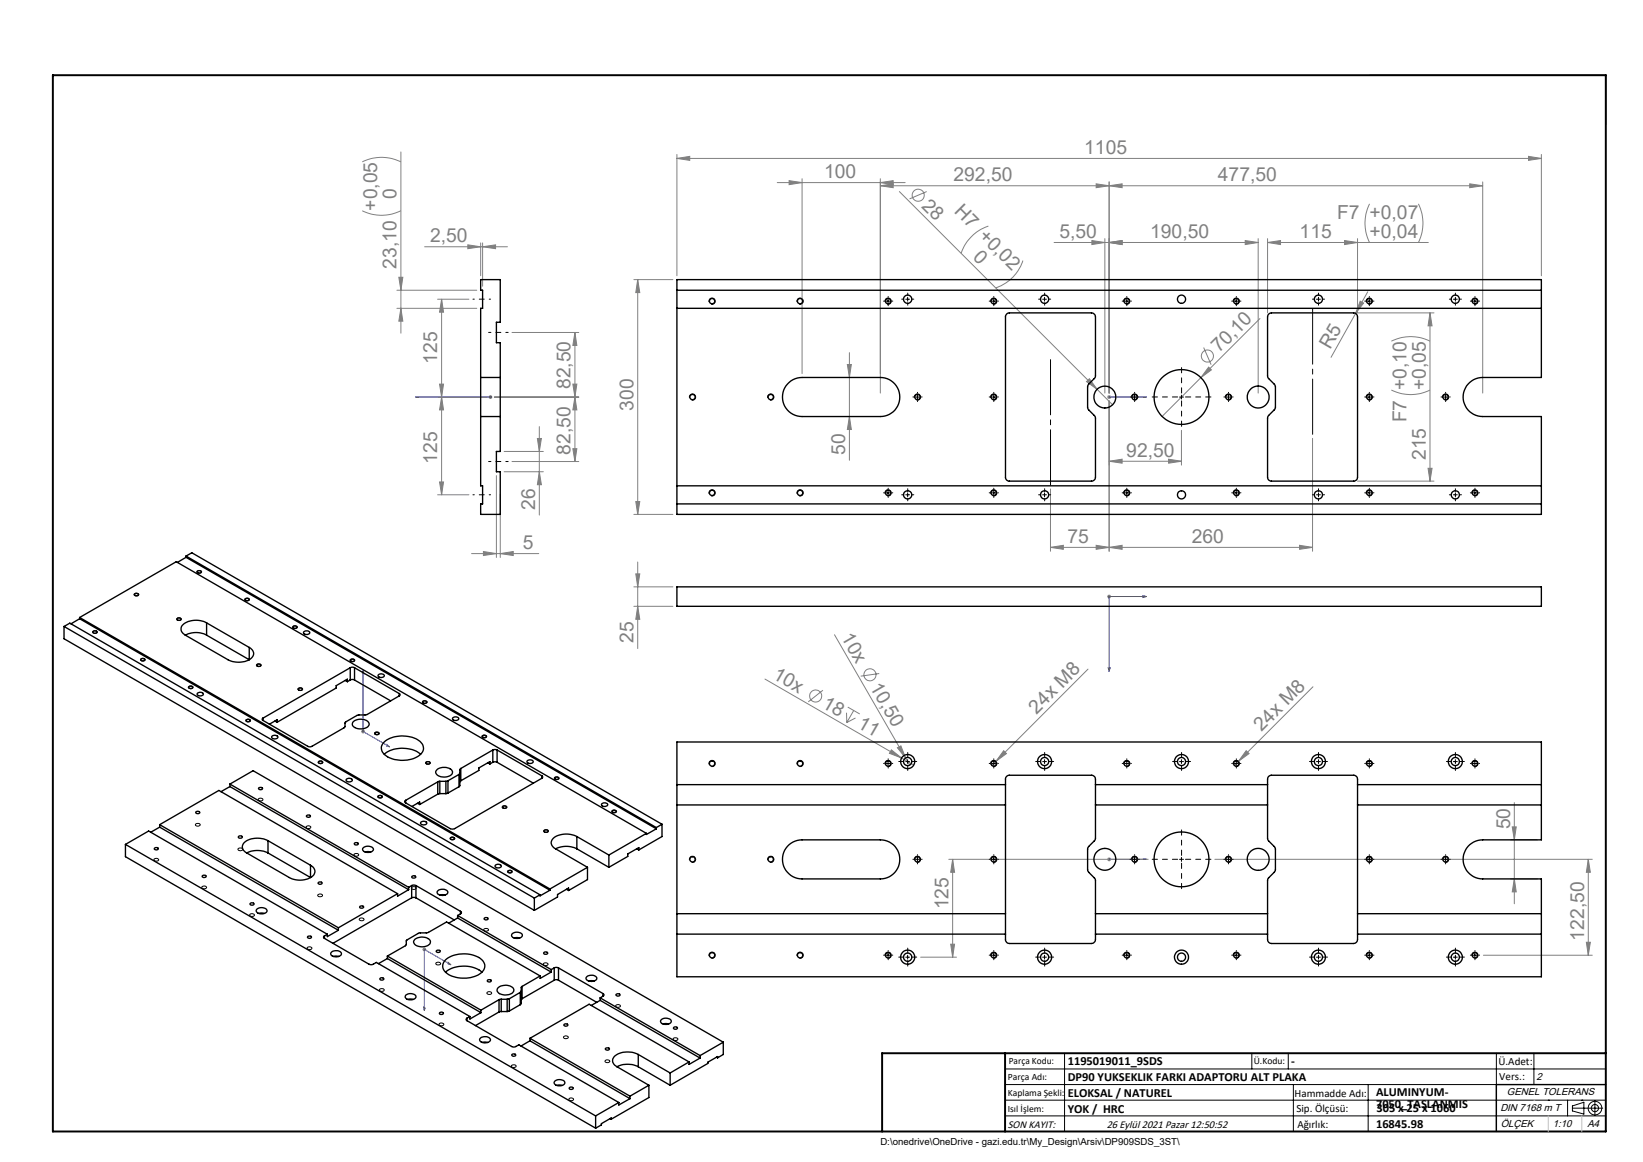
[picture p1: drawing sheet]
<svg xmlns="http://www.w3.org/2000/svg" width="420mm" height="297mm" viewBox="0 0 420 297" stroke-linecap="round" stroke-linejoin="round" font-family="sans-serif">
<g fill="none" stroke="#808080" stroke-width=".26">
<path d="M102.5 38.8v46.4M173 39.5v31M390.7 40l3.3 .5-3.3 .5zM394 39.5v31M92.6 53.9a11 11 0 0 0 9.9 0M92.6 41.4a11 11 0 0 1 9.9 0M173 40.5h221M173 40.5l3.3-.5v1zM198.7 46.7h32.7M201.7 46.2l3.3 .5-3.3 .5zM205 45.7v49.8M225 46.7l3.3-.5v1z"/>
<path d="M225 45.7v54.8M225 47.5l3.3-.5v1zM229.9 49l50.6 50.5M236.9 49l-4.4 1.8M252.7 57.8a11.2 11.2 0 0 0-7 7M280.2 47l3.3 .5-3.3 .5zM283.5 46.5v54M283.5 47.5l3.3-.5v1zM350.1 52.1a11 11 0 0 0 0 9.9M362.6 52.1a11 11 0 0 1 0 9.9M375.7 47l3.3 .5-3.3 .5zM379 46.5v54"/>
<path d="M379 47.5h-154M101.5 78.8h20.4M101.5 74.2h20.4M102 70.9h1l-.5 3.3zM102.5 78.8l.5 3.3h-1zM108.5 63.1h21.2M111.9 76.5h8M112.9 76.5l.5 3.3h-1zM112.9 76.5v50M119.6 62.6l3.3 .5-3.3 .5zM122.9 62.1v8.4M123.4 63.1l3.3-.5v1z"/>
<path d="M123.4 62.1v11.1M162 71.5h10M163 71.5l.5 3.3h-1zM163 71.5v60M261.5 66.6a10.8 10.8 0 0 1-7 7M269.5 62h52.1M279.1 61.5l3.3 .5-3.3 .5zM282.4 61v39.5M283.5 62l3.3-.5v1zM318.3 61.5l3.3 .5-3.3 .5zM321.6 61v39.5M324 61v19"/>
<path d="M324 62h41.1M324 62l3.3-.5v1zM343.7 61.5l3.3 .5-3.3 .5zM347 61v19h19.6M347.7 77l.9 .5-2.1 2.6zM349.6 74.6l-3.1 5.5M365.5 80l.6 3.3h-1zM365.5 80v43M112.4 98.2h1l-.5 3.3zM130.9 85h17.1M146.4 98.2h1.1l-.5 3.3zM147 85l.5 3.3h-1.1z"/>
<path d="M147 85v33M216.6 93.2h1l-.5 3.3zM217.1 90.1v27.5M277.7 97.5l.8-.7 2 2.7zM280.5 99.5l3.9 4M307.7 88.8l1.9 4.4M309 93.8l.7 .7-2.7 2zM322.1 81.4l-25 25M346.5 80.1l-6.2 11.2M355.7 99.7a11 11 0 0 0 9.8 0M355.7 87.2a11 11 0 0 1 9.8 0M112.9 101.5l.5 3.3h-1z"/>
<path d="M124.4 101.5h-12.5M124.9 101.5h1M125 101.1l.7 .7M125.4 101v1M125.7 101.1l-.7 .7M126.4 101.5h21.6M128.9 115.4h10M130.9 118h17.1M137.4 112.1h1l-.5 3.3zM137.9 109v22.7M146.4 114.7h1.1l-.5 3.3zM147 101.5l.5 3.3h-1.1z"/>
<path d="M217.1 106.5l.5 3.3h-1zM283 101.5h1M283.2 101.1l.7 .7M283.5 117.9h18.5M283.5 101v1M283.5 102.5v38.4M283.5 117.9l3.3-.5v1zM283.9 101.1l-.7 .7M298.7 117.4l3.3 .5-3.3 .5zM302 110v8.9M335.5 112v28.9M365.1 119.7h1l-.6 3.3z"/>
<path d="M111.9 126.5h8M112.4 123.2h1l-.5 3.3zM126.9 121.6v20.9M127.9 126.3v16.2M128.9 120.6h10M137.9 120.6l.5 3.3h-1zM162 131.5h10M162.5 128.2h1l-.5 3.3zM268.5 139.9l3.3-.5v1zM268.5 125v15.9M280.2 139.4l3.3 .5-3.3 .5zM283.5 139.9l3.3-.5v1z"/>
<path d="M332.2 139.4l3.3 .5-3.3 .5zM335.5 139.9h-67M347 123h19.6M120.5 141.5h17.2M123.6 141l3.3 .5-3.3 .5zM127.9 141.5l3.3-.5v1zM162 155h10M162 150h10M162.5 146.7h1l-.5 3.3zM163 155l.5 3.3h-1zM163 143.6v22.2M283 152.5h1"/>
<path d="M283.2 152.1l.7 .7M283.5 152v1M283.9 152.1l-.7 .7M195.5 173.6l38.1 21.9M210.4 176.4l-3.8 3M213.3 162.2l18.2 31.5M224.8 172.2l-4.8 .6M278.1 171l-24.6 24.7M335.6 175.5l-20.1 20.2M92.3 187h1M92.5 186.6l.7 .7M92.8 186.5v1"/>
<path d="M93.2 186.6l-.7 .7M216.4 182.2l.1 2.5M216.7 180.7l3.1 1.8M218.2 181.6l-1.7 3.1M218.7 183.5l-2.2 1.2M227.9 191.7l2.6 2-3.1-1.2zM229.4 191.1l.9-.5 1.2 3.1zM231.5 193.7l1.1 1.8M256.6 191.9l.7 .7-2.7 2zM318.6 191.9l.7 .7-2.7 2zM242.5 219.6h51M243.5 219.6l.5 3.4h-1z"/>
<path d="M243.5 219.6v25M283.2 219.3l.7 .7M283.5 219.1v1.1M283.9 219.3l-.7 .7M310.6 219.6h96.4M386.1 214.7h6.9M386.6 211.3h1l-.5 3.4zM387.1 205.1v25.9M406 219.6l.5 3.4h-1zM406 219.6v24.6M386.1 224.6h6.9M387.1 224.6l.5 3.4h-1z"/>
<path d="M108 242.7h1M108.1 242.3l.7 .7M108.5 242.2v1M108.8 242.3l-.7 .7M235.3 244.6h9.2M243 241.3h1l-.5 3.3zM379.2 244.2h27.8M405.5 240.8h1l-.5 3.4z"/>
<circle cx="234.7" cy="49.9" r="1.55"/>
<circle cx="308.6" cy="91" r="1.55"/>
<circle cx="208.5" cy="177.9" r="1.54"/>
<circle cx="222.4" cy="172.5" r="1.55"/>
</g>
<g fill="none" stroke="#000" stroke-width=".26">
<path d="M350.2 19.2h60.3v12.6M181.3 77.2a.8 .8 0 0 1 .7-1 .8 .8 0 0 1 .8 .8 .8 .8 0 0 1-1 .7M203.8 77.2a.79 .79 0 0 1 .7-1 .79 .79 0 0 1 .8 .9 .79 .79 0 0 1-1 .6M226.3 77.2a.79 .79 0 0 1 .7-1 .79 .79 0 0 1 .8 .9 .79 .79 0 0 1-1 .6M226.5 77h1M227 76.5v1M231.5 76.5h1M232 76v1M253.3 77.2a.79 .79 0 0 1 .7-1 .79 .79 0 0 1 .8 .9 .79 .79 0 0 1-1 .6M253.5 77h1M254 76.5v1M266.5 76.5h1"/>
<path d="M267 76v1M287.3 77.2a.79 .79 0 0 1 .7-1 .79 .79 0 0 1 .8 .9 .79 .79 0 0 1-1 .6M287.5 77h1M288 76.5v1M315.2 77.2a.8 .8 0 0 1 .7-1 .8 .8 0 0 1 .9 .8 .8 .8 0 0 1-1 .7M315.5 77h1M316 76.5v1M336.5 76.5h1M337 76v1M349.2 77.2a.8 .8 0 0 1 .8-1 .8 .8 0 0 1 .8 .8 .8 .8 0 0 1-1 .7M349.5 77h1M350 76.5v1"/>
<path d="M371.5 76.5h1M372 76v1M376.2 77.2a.8 .8 0 0 1 .7-1 .8 .8 0 0 1 .9 .8 .8 .8 0 0 1-1 .7M376.5 77h1M377 76.5v1M176.2 101.7a.81 .81 0 0 1 .8-1 .81 .81 0 0 1 .8 .9 .81 .81 0 0 1-1 .7M196.3 101.7a.81 .81 0 0 1 .7-1 .81 .81 0 0 1 .8 .9 .81 .81 0 0 1-1 .7M233.8 101.7a.81 .81 0 0 1 .7-1 .81 .81 0 0 1 .8 .9 .81 .81 0 0 1-1 .7M234 101.5h1M234.5 101v1M253.3 101.7a.8 .8 0 0 1 .7-1 .8 .8 0 0 1 .8 .9 .8 .8 0 0 1-1 .7M253.5 101.5h1"/>
<path d="M254 101v1M289.2 101.7a.81 .81 0 0 1 .8-1 .81 .81 0 0 1 .8 .9 .81 .81 0 0 1-1 .7M289.5 101.5h1M290 101v1M301.5 101.5h1M302 101v1M313.3 101.7a.8 .8 0 0 1 .7-1 .8 .8 0 0 1 .8 .9 .8 .8 0 0 1-1 .7M313.5 101.5h1M314 101v1M349.2 101.7a.81 .81 0 0 1 .8-1 .81 .81 0 0 1 .8 .9 .81 .81 0 0 1-1 .7M349.5 101.5h1M350 101v1"/>
<path d="M368.8 101.7a.81 .81 0 0 1 .7-1 .81 .81 0 0 1 .9 .9 .81 .81 0 0 1-1.1 .7M369 101.5h1M369.5 101v1M181.3 126.2a.8 .8 0 0 1 .7-1 .8 .8 0 0 1 .8 .8 .8 .8 0 0 1-1 .7M203.8 126.2a.79 .79 0 0 1 .7-1 .79 .79 0 0 1 .8 .9 .79 .79 0 0 1-1 .6M226.3 126.2a.79 .79 0 0 1 .7-1 .79 .79 0 0 1 .8 .9 .79 .79 0 0 1-1 .6M226.5 126h1M227 125.5v1M231.5 126.5h1M232 126v1M253.3 126.2a.79 .79 0 0 1 .7-1 .79 .79 0 0 1 .8 .9 .79 .79 0 0 1-1 .6M253.5 126h1"/>
<path d="M254 125.5v1M266.5 126.5h1M267 126v1M287.3 126.2a.79 .79 0 0 1 .7-1 .79 .79 0 0 1 .8 .9 .79 .79 0 0 1-1 .6M287.5 126h1M288 125.5v1M315.2 126.2a.8 .8 0 0 1 .7-1 .8 .8 0 0 1 .9 .8 .8 .8 0 0 1-1 .7M315.5 126h1M316 125.5v1M336.5 126.5h1M337 126v1M349.2 126.2a.8 .8 0 0 1 .8-1 .8 .8 0 0 1 .8 .8 .8 .8 0 0 1-1 .7"/>
<path d="M349.5 126h1M350 125.5v1M371.5 126.5h1M372 126v1M376.2 126.2a.8 .8 0 0 1 .7-1 .8 .8 0 0 1 .9 .8 .8 .8 0 0 1-1 .7M376.5 126h1M377 125.5v1M34.3 151.8a.61 .61 0 0 1 .7-.2 .61 .61 0 0 1 .4 .5 .62 .62 0 0 1-.6 .2 .62 .62 0 0 1-.5-.5zM45.2 158.1a.59 .59 0 0 1 .7-.2 .59 .59 0 0 1 .4 .5 .59 .59 0 0 1-.7 .2 .59 .59 0 0 1-.4-.5zM50.4 146a.61 .61 0 0 1 .6-.2 .61 .61 0 0 1 .5 .5 .6 .6 0 0 1-.7 .3 .6 .6 0 0 1-.4-.6zM62.6 153.1a.61 .61 0 0 1 .7-.3 .61 .61 0 0 1 .4 .6 .6 .6 0 0 1-.7 .2 .6 .6 0 0 1-.4-.5zM23.7 161.4a.6 .6 0 0 1 .6-.3 .6 .6 0 0 1 .5 .6 .64 .64 0 0 1-.7 .2 .64 .64 0 0 1-.4-.5z"/>
<path d="M36 168.4a.63 .63 0 0 1 .6-.1 .63 .63 0 0 1 .5 .4 .58 .58 0 0 1-.7 .3 .58 .58 0 0 1-.4-.6zM48.2 175.6a.6 .6 0 0 1 .6-.3 .6 .6 0 0 1 .5 .6 .67 .67 0 0 1-1.1-.3zM65.6 169.9a.67 .67 0 0 1 1.1 .2 .6 .6 0 0 1-.6 .3 .6 .6 0 0 1-.5-.5zM74.9 160.1a.62 .62 0 0 1 .6-.2 .62 .62 0 0 1 .5 .6 .61 .61 0 0 1-.7 .2 .61 .61 0 0 1-.4-.6zM76.2 176a.59 .59 0 0 1 .7-.2 .59 .59 0 0 1 .4 .5 .64 .64 0 0 1-.7 .2 .64 .64 0 0 1-.4-.5zM89.5 168.6a.61 .61 0 0 1 .7-.2 .61 .61 0 0 1 .4 .5 .62 .62 0 0 1-.6 .2 .62 .62 0 0 1-.5-.5zM108.1 179.2a.58 .58 0 0 1 .7-.1 .58 .58 0 0 1 .3 .5 .67 .67 0 0 1-1.1-.3zM62.9 184a.66 .66 0 0 1 1.1 .3 .6 .6 0 0 1-.7 .3 .6 .6 0 0 1-.4-.6zM81.4 194.7a.62 .62 0 0 1 .7-.2 .62 .62 0 0 1 .4 .5 .61 .61 0 0 1-.7 .2 .61 .61 0 0 1-.4-.5zM95.8 187.3a.67 .67 0 0 1 1.1 .3 .6 .6 0 0 1-.6 .3 .6 .6 0 0 1-.5-.6zM108.8 194.9a.6 .6 0 0 1 .7-.3 .6 .6 0 0 1 .4 .6 .64 .64 0 0 1-.6 .2 .64 .64 0 0 1-.5-.5zM123.3 188.1a.61 .61 0 0 1 .6-.2 .61 .61 0 0 1 .5 .5 .62 .62 0 0 1-.7 .2 .62 .62 0 0 1-.4-.5z"/>
<path d="M141.7 198.8a.6 .6 0 0 1 .7-.3 .6 .6 0 0 1 .4 .6 .66 .66 0 0 1-1.1-.3zM181.3 195.4a.8 .8 0 0 1 .7-1 .8 .8 0 0 1 .8 .8 .8 .8 0 0 1-1 .7M203.8 195.4a.79 .79 0 0 1 .7-1 .79 .79 0 0 1 .8 .8 .79 .79 0 0 1-1 .7M226.3 195.4a.79 .79 0 0 1 .7-1 .79 .79 0 0 1 .8 .8 .79 .79 0 0 1-1 .7M226.5 195.2h1M227 194.7v.9M231.5 194.7h1M232 194.2v1M253.3 195.4a.79 .79 0 0 1 .7-1 .79 .79 0 0 1 .8 .8 .79 .79 0 0 1-1 .7M253.5 195.2h1M254 194.7v.9M266.5 194.7h1"/>
<path d="M267 194.2v1M287.3 195.4a.79 .79 0 0 1 .7-1 .79 .79 0 0 1 .8 .8 .79 .79 0 0 1-1 .7M287.5 195.2h1M288 194.7v.9M301.5 194.7h1M302 194.2v1M315.2 195.4a.8 .8 0 0 1 .7-1 .8 .8 0 0 1 .9 .8 .8 .8 0 0 1-1 .7M315.5 195.2h1M316 194.7v.9M336.5 194.7h1M337 194.2v1M349.2 195.4a.8 .8 0 0 1 .8-1 .8 .8 0 0 1 .8 .8 .8 .8 0 0 1-1 .7"/>
<path d="M349.5 195.2h1M350 194.7v.9M371.5 194.7h1M372 194.2v1M376.2 195.4a.8 .8 0 0 1 .7-1 .8 .8 0 0 1 .9 .8 .8 .8 0 0 1-1 .7M376.5 195.2h1M377 194.7v.9M39.4 219.6a.61 .61 0 0 1 .7-.2 .61 .61 0 0 1 .4 .5 .65 .65 0 0 1-1.1-.3zM50.1 210.6a.56 .56 0 0 1 .7-.2 .56 .56 0 0 1 .3 .6 .59 .59 0 0 1-.7 .2 .59 .59 0 0 1-.4-.6zM60.9 217a.6 .6 0 0 1 .6-.3 .6 .6 0 0 1 .5 .6 .65 .65 0 0 1-.7 .2 .65 .65 0 0 1-.4-.5zM66 204.3a.6 .6 0 0 1 .7-.3 .6 .6 0 0 1 .4 .5 .67 .67 0 0 1-1.1-.2zM78.4 211.2a.53 .53 0 0 1 .6-.2 .53 .53 0 0 1 .3 .7 .55 .55 0 0 1-.6 .1 .55 .55 0 0 1-.4-.5z"/>
<path d="M90.5 218.4a.6 .6 0 0 1 .7-.3 .6 .6 0 0 1 .4 .6 .66 .66 0 0 1-1.1-.3zM96.6 203.4a.67 .67 0 0 1 1.2 .3 .6 .6 0 0 1-.7 .3 .6 .6 0 0 1-.5-.6zM115.1 214.1a.62 .62 0 0 1 .7-.2 .62 .62 0 0 1 .4 .6 .61 .61 0 0 1-.7 .2 .61 .61 0 0 1-.4-.6zM128.4 206.1a.59 .59 0 0 1 .7-.2 .59 .59 0 0 1 .4 .6 .59 .59 0 0 1-.6 .2 .59 .59 0 0 1-.5-.6zM139 212.3a.6 .6 0 0 1 .7-.3 .6 .6 0 0 1 .4 .6 .61 .61 0 0 1-.6 .2 .61 .61 0 0 1-.5-.5zM156.5 207.2a.67 .67 0 0 1 1.1 .3 .6 .6 0 0 1-.7 .3 .6 .6 0 0 1-.4-.6zM176.2 219.8a.8 .8 0 0 1 .8-1 .8 .8 0 0 1 .8 .9 .8 .8 0 0 1-1 .7M196.3 219.8a.8 .8 0 0 1 .7-1 .8 .8 0 0 1 .8 .9 .8 .8 0 0 1-1 .7M233.8 219.8a.8 .8 0 0 1 .7-1 .8 .8 0 0 1 .8 .9 .8 .8 0 0 1-1 .7M234 219.6h1M234.5 219.1v1.1M253.3 219.8a.79 .79 0 0 1 .7-.9 .79 .79 0 0 1 .8 .8 .79 .79 0 0 1-1 .7"/>
<path d="M253.5 219.6h1M254 219.1v1.1M289.2 219.8a.8 .8 0 0 1 .7-1 .8 .8 0 0 1 .9 .9 .8 .8 0 0 1-1 .7M289.5 219.6h1M290 219.1v1.1M301.5 219.6h1M302 219.1v1.1M313.3 219.8a.79 .79 0 0 1 .7-.9 .79 .79 0 0 1 .8 .8 .79 .79 0 0 1-1 .7M313.5 219.6h1M314 219.1v1.1M349.2 219.8a.8 .8 0 0 1 .8-1 .8 .8 0 0 1 .8 .9 .8 .8 0 0 1-1 .7M349.5 219.6h1"/>
<path d="M350 219.1v1.1M368.8 219.8a.8 .8 0 0 1 .7-1 .8 .8 0 0 1 .8 .9 .8 .8 0 0 1-1 .7M369 219.6h1M369.5 219.1v1.1M51.7 226.6a.58 .58 0 0 1 .7-.2 .58 .58 0 0 1 .3 .6 .6 .6 0 0 1-.6 .2 .6 .6 0 0 1-.5-.5zM63.9 233.7a.62 .62 0 0 1 .7-.2 .62 .62 0 0 1 .4 .6 .61 .61 0 0 1-.7 .2 .61 .61 0 0 1-.4-.6zM81.4 228.6a.53 .53 0 0 1 .6-.2 .53 .53 0 0 1 .3 .7 .58 .58 0 0 1-.6 .2 .58 .58 0 0 1-.4-.6zM91.9 234.8a.62 .62 0 0 1 .7-.2 .62 .62 0 0 1 .4 .6 .61 .61 0 0 1-.7 .2 .61 .61 0 0 1-.4-.6zM105.2 226.8a.67 .67 0 0 1 1.2 .3 .6 .6 0 0 1-.7 .3 .6 .6 0 0 1-.5-.6zM123.7 237.5a.61 .61 0 0 1 .7-.2 .61 .61 0 0 1 .4 .5 .65 .65 0 0 1-.7 .2 .65 .65 0 0 1-.4-.5zM129.8 222.6a.61 .61 0 0 1 .7-.2 .61 .61 0 0 1 .4 .6 .62 .62 0 0 1-.7 .1 .62 .62 0 0 1-.4-.5zM78.6 242.2a.61 .61 0 0 1 .6-.2 .61 .61 0 0 1 .5 .5 .62 .62 0 0 1-.7 .2 .62 .62 0 0 1-.4-.5z"/>
<path d="M97.1 252.8a.57 .57 0 0 1 .7-.2 .57 .57 0 0 1 .3 .6 .67 .67 0 0 1-1.1-.3zM111.5 246.1a.62 .62 0 0 1 .6-.2 .62 .62 0 0 1 .5 .5 .6 .6 0 0 1-.7 .3 .6 .6 0 0 1-.4-.6zM124.5 253.6a.61 .61 0 0 1 .7-.2 .61 .61 0 0 1 .4 .6 .61 .61 0 0 1-.6 .2 .61 .61 0 0 1-.5-.6zM139 246.3a.59 .59 0 0 1 .6-.2 .59 .59 0 0 1 .4 .5 .59 .59 0 0 1-.6 .2 .59 .59 0 0 1-.4-.5zM157.4 257a.61 .61 0 0 1 .7-.3 .61 .61 0 0 1 .4 .6 .63 .63 0 0 1-.6 .2 .63 .63 0 0 1-.5-.5zM181.3 244.4a.8 .8 0 0 1 .7-1 .8 .8 0 0 1 .8 .8 .8 .8 0 0 1-1 .7M203.8 244.4a.79 .79 0 0 1 .7-1 .79 .79 0 0 1 .8 .8 .79 .79 0 0 1-1 .7M226.3 244.4a.79 .79 0 0 1 .7-1 .79 .79 0 0 1 .8 .8 .79 .79 0 0 1-1 .7M226.5 244.2h1M227 243.7v.9M231.5 244.6h1M232 244.2v.9"/>
<path d="M253.3 244.4a.79 .79 0 0 1 .7-1 .79 .79 0 0 1 .8 .8 .79 .79 0 0 1-1 .7M253.5 244.2h1M254 243.7v.9M266.5 244.6h1M267 244.2v.9M287.3 244.4a.79 .79 0 0 1 .7-1 .79 .79 0 0 1 .8 .8 .79 .79 0 0 1-1 .7M287.5 244.2h1M288 243.7v.9M315.2 244.4a.8 .8 0 0 1 .7-1 .8 .8 0 0 1 .9 .8 .8 .8 0 0 1-1 .7M315.5 244.2h1M316 243.7v.9M336.5 244.6h1"/>
<path d="M337 244.2v.9M349.2 244.4a.8 .8 0 0 1 .8-1 .8 .8 0 0 1 .8 .8 .8 .8 0 0 1-1 .7M349.5 244.2h1M350 243.7v.9M371.5 244.6h1M372 244.2v.9M376.2 244.4a.8 .8 0 0 1 .7-1 .8 .8 0 0 1 .9 .8 .8 .8 0 0 1-1 .7M376.5 244.2h1M377 243.7v.9M112.3 261.7a.61 .61 0 0 1 .7-.3 .61 .61 0 0 1 .4 .6 .62 .62 0 0 1-.7 .2 .62 .62 0 0 1-.4-.5zM130.8 272.3a.57 .57 0 0 1 .7-.2 .57 .57 0 0 1 .4 .6 .66 .66 0 0 1-1.2-.3zM144.1 265a.6 .6 0 0 1 .6-.3 .6 .6 0 0 1 .5 .6 .63 .63 0 0 1-.7 .2 .63 .63 0 0 1-.4-.5z"/>
<path d="M154.7 271.1a.67 .67 0 0 1 1.2 .3 .6 .6 0 0 1-.7 .2 .6 .6 0 0 1-.5-.5zM172.1 265.4a.65 .65 0 0 1 1.1 .3 .61 .61 0 0 1-.6 .3 .61 .61 0 0 1-.5-.6zM256.9 273.2h153.6M256.9 277.2h153.6M272.1 269.2v20M320 269.2v4M329.3 269.2v4M330.6 277.2v12M349.7 277.2v12M382.5 269.2v20M392.1 269.2v8M145.5 280.8a.59 .59 0 0 1 .6-.2 .59 .59 0 0 1 .4 .6 .59 .59 0 0 1-.6 .2 .59 .59 0 0 1-.4-.6z"/>
<path d="M225.5 289.2h185M256.9 281.2h153.6M256.9 285.2h153.6M395.8 281.2h.1M400.7 281.2v4M402 283.2h7.7M402 282.7l2.9-1v3.1l-2.9-.9zM404.4 281.2h.1M407.7 281.3v3.8"/>
<circle cx="407.7" cy="283.2" r=".93"/>
<circle cx="407.7" cy="283.2" r="1.74"/>
</g>
<g fill="none" stroke="#00f" stroke-width=".26">
<path d="M106.2 101.5h19.2M106.2 101.5h1h-1M125.1 101.5h.5zM125.4 101.5h.1M283.3 101.5h.5zM283.5 101.5h.1M283.5 101.5h9.6M293.1 101.5h-1h1M292.1 152.3l1 .2-1 .2zM293.1 152.5h-9.6v19.1M92.8 171.3v15.7l6.8 3.9M92.8 171.3l.2 .9-.4-.2z"/>
<path d="M283.3 170.7h.5l-.3 .9zM98.9 190.3l.7 .6-.7-.2zM283.3 219.6h.5zM283.5 219.6h.1M283.5 219.6h9.6M293.1 219.6h-1h1M108.3 257.4l.4 .2-.2 .7zM114.6 246l.7 .6-.7-.2zM115.3 246.6l-6.8-3.9v15.6"/>
</g>
<path d="M335.5 111v-32M268.5 124v-32.1" fill="none" stroke="#000" stroke-width=".26" stroke-dasharray="15.2 1.3 1.3 1.3" stroke-dashoffset="1.1"/>
<path d="M129.9 85h-5M129.9 118h-5" fill="none" stroke="#000" stroke-width=".26" stroke-dasharray="15.2 1.3 1.3 1.3" stroke-dashoffset="14.6"/>
<path d="M125.4 76.5h-4.5M125.4 126.5h-4.5" fill="none" stroke="#000" stroke-width=".26" stroke-dasharray="15.2 1.3 1.3 1.3" stroke-dashoffset="14.9"/>
<path d="M410.5 277.2h-28v12" fill="none" stroke="#000" stroke-width=".35"/>
<path d="M13.5 19.2h397v270h-397zM256.9 269.2v20M410.5 269.2h-185v20" fill="none" stroke="#000" stroke-width=".5"/>
<path d="M392.1 281.2h.1M395.8 285.2v4M404.4 285.2v4" fill="none" stroke="#c0c0c0" stroke-width=".26"/>
<g fill="none" stroke="#000" stroke-width=".26" stroke-dasharray="15.2 1.3 1.3 1.3">
<path d="M226 77h-.1M227 76v-.2M227 78v.1M228 77h.2M231 76.5h-.5M232 75.5v-.6M232 77.5v.5M233 76.5h.6M253 77h-.1M254 76v-.2M254 78v.1M255 77h.2"/>
<path d="M266 76.5h-.5M267 75.5v-.6M267 77.5v.5M268 76.5h.6M287 77h-.1M288 76v-.2M288 78v.1M289 77h.2M315 77h-.1M316 76v-.2M316 78v.1M317 77h.2"/>
<path d="M336 76.5h-.5M337 75.5v-.6M337 77.5v.5M338 76.5h.6M349 77h-.1M350 76v-.2M350 78v.1M351 77h.2M371 76.5h-.5M372 75.5v-.6M372 77.5v.5M373 76.5h.6"/>
<path d="M376 77h-.1M377 76v-.2M377 78v.1M378 77h.2M233.5 101.5h-.1M234.5 100.5v-.2M234.5 102.5v.1M235.5 101.5h.2M253 101.5h-.1M254 100.5v-.2M254 102.5v.1M255 101.5h.2"/>
<path d="M289 101.5h-.1M290 100.5v-.2M290 102.5v.1M291 101.5h.2M313 101.5h-.1M314 100.5v-.2M314 102.5v.1M315 101.5h.2M349 101.5h-.1M350 100.5v-.2M350 102.5v.1M351 101.5h.2"/>
<path d="M368.5 101.5h-.1M369.5 100.5v-.2M369.5 102.5v.1M370.5 101.5h.2M226 126h-.1M227 125v-.2M227 127v.1M228 126h.2M231 126.5h-.5M232 125.5v-.6M232 127.5v.5M233 126.5h.6"/>
<path d="M253 126h-.1M254 125v-.2M254 127v.1M255 126h.2M266 126.5h-.5M267 125.5v-.6M267 127.5v.5M268 126.5h.6M287 126h-.1M288 125v-.2M288 127v.1M289 126h.2"/>
<path d="M315 126h-.1M316 125v-.2M316 127v.1M317 126h.2M336 126.5h-.5M337 125.5v-.6M337 127.5v.5M338 126.5h.6M349 126h-.1M350 125v-.2M350 127v.1M351 126h.2"/>
<path d="M371 126.5h-.5M372 125.5v-.6M372 127.5v.5M373 126.5h.6M376 126h-.1M377 125v-.2M377 127v.1M378 126h.2M226 195.1h-.1M227 194.1v-.1M227 196.1v.2M228 195.1h.2"/>
<path d="M231 194.6h-1.3M232 193.6v-1.3M232 195.6v1.3M233 194.6h1.3M253 195.1h-.1M254 194.1v-.1M254 196.1v.2M255 195.1h.2M266 194.6h-1.3M267 193.6v-1.3M267 195.6v1.3M268 194.6h1.3"/>
<path d="M287 195.1h-.1M288 194.1v-.1M288 196.1v.2M289 195.1h.2M301 194.6h-1.3M302 193.6v-1.3M302 195.6v1.3M303 194.6h1.3M315 195.1h-.1M316 194.1v-.1M316 196.1v.2M317 195.1h.2"/>
<path d="M336 194.6h-1.3M337 193.6v-1.3M337 195.6v1.3M338 194.6h1.3M349 195.1h-.1M350 194.1v-.1M350 196.1v.2M351 195.1h.2M371 194.6h-1.3M372 193.6v-1.3M372 195.6v1.3M373 194.6h1.3"/>
<path d="M376 195.1h-.1M377 194.1v-.1M377 196.1v.2M378 195.1h.2M233.5 219.6h-.1M234.5 218.6v-.1M235.5 219.6h.2M253 219.6h-.1M254 218.6v-.1M255 219.6h.2M289 219.6h-.1M290 218.6v-.1"/>
<path d="M291 219.6h.2M313 219.6h-.1M314 218.6v-.1M315 219.6h.2M349 219.6h-.1M350 218.6v-.1M351 219.6h.2M368.5 219.6h-.1M369.5 218.6v-.1M370.5 219.6h.2M234.5 220.6v.2M254 220.6v.2"/>
<path d="M290 220.6v.2M314 220.6v.2M350 220.6v.2M369.5 220.6v.2M226 244.1h-.1M227 243.1v-.1M227 245.1v.2M228 244.1h.2M231 244.6h-1.3M232 243.6v-1.3M232 245.6v1.3M233 244.6h1.3"/>
<path d="M253 244.1h-.1M254 243.1v-.1M254 245.1v.2M255 244.1h.2M266 244.6h-1.3M267 243.6v-1.3M267 245.6v1.3M268 244.6h1.3M287 244.1h-.1M288 243.1v-.1M288 245.1v.2M289 244.1h.2"/>
<path d="M315 244.1h-.1M316 243.1v-.1M316 245.1v.2M317 244.1h.2M336 244.6h-1.3M337 243.6v-1.3M337 245.6v1.3M338 244.6h1.3M349 244.1h-.1M350 243.1v-.1M350 245.1v.2M351 244.1h.2"/>
<path d="M371 244.6h-1.3M372 243.6v-1.3M372 245.6v1.3M373 244.6h1.3M376 244.1h-.1M377 243.1v-.1M377 245.1v.2M378 244.1h.2"/>
</g>
<path d="M301 101.5h-6.5M302 100.5v-6.5M302 102.5v6.5M303 101.5h6.6M301 219.6h-6.5M302 218.6v-6.5M303 219.6h6.6M302 220.6v6.5" fill="none" stroke="#000" stroke-width=".26" stroke-dasharray="15.2 1.3 1.3 1.3" stroke-dashoffset="13.9"/>
<g fill="#00f">
<path d="M292.1 101.5h1zM283.3 101.5h.5z"/>
<path d="M292.1 152.3v.4l1-.2zM283.3 170.7l.2 .9 .3-.9z"/>
<path d="M114.6 246v.4l.7 .2zM108.3 257.4l.2 .9 .2-.7zM98.9 190.3l.7 .6-.7-.2zM92.8 171.3l.2 .9-.4-.2zM125.1 101.5h.5zM106.2 101.5h1z"/>
<path d="M292.1 219.6h1zM283.3 219.6h.5z"/>
</g>
<g fill="#808080">
<path d="M229.4 191.1l.9-.5 1.2 3.1z"/>
<path d="M277.7 97.5l.8-.7 2 2.7z"/>
<path d="M227.9 191.7l2.6 2-3.1-1.2z"/>
<path d="M256.6 191.9l.7 .7-2.7 2z"/>
<path d="M309 93.8l.7 .7-2.7 2z"/>
<path d="M318.6 191.9l.7 .7-2.7 2z"/>
<path d="M347.7 77l.9 .5-2.1 2.6z"/>
<path d="M225 46.7l3.3-.5v1zM201.7 46.2l3.3 .5-3.3 .5zM375.7 47l3.3 .5-3.3 .5zM283.5 47.5l3.3-.5v1zM123.4 63.1l3.3-.5v1zM119.6 62.6l3.3 .5-3.3 .5z"/>
<path d="M324 62l3.3-.5v1zM343.7 61.5l3.3 .5-3.3 .5zM173 40.5l3.3-.5v1zM390.7 40l3.3 .5-3.3 .5zM225 47.5l3.3-.5v1zM280.2 47l3.3 .5-3.3 .5zM283.5 117.9l3.3-.5v1zM298.7 117.4l3.3 .5-3.3 .5zM123.6 141l3.3 .5-3.3 .5zM127.9 141.5l3.3-.5v1z"/>
<path d="M279.1 61.5l3.3 .5-3.3 .5zM283.5 62l3.3-.5v1z"/>
<path d="M283.5 139.9l3.3-.5v1zM332.2 139.4l3.3 .5-3.3 .5z"/>
<path d="M318.3 61.5l3.3 .5-3.3 .5zM283.5 62l3.3-.5v1zM280.2 139.4l3.3 .5-3.3 .5zM268.5 139.9l3.3-.5v1z"/>
<path d="M163 155l.5 3.3h-1zM162.5 146.7h1l-.5 3.3zM102.5 78.8l.5 3.3h-1zM102 70.9h1l-.5 3.3zM137.9 120.6l.5 3.3h-1zM137.4 112.1h1l-.5 3.3z"/>
<path d="M365.1 119.7h1l-.6 3.3zM365.5 80l.6 3.3h-1z"/>
<path d="M163 71.5l.5 3.3h-1zM162.5 128.2h1l-.5 3.3zM216.6 93.2h1l-.5 3.3zM217.1 106.5l.5 3.3h-1zM243.5 219.6l.5 3.4h-1zM243 241.3h1l-.5 3.3zM386.6 211.3h1l-.5 3.4zM387.1 224.6l.5 3.4h-1zM406 219.6l.5 3.4h-1zM405.5 240.8h1l-.5 3.4zM147 85l.5 3.3h-1.1zM146.4 98.2h1.1l-.5 3.3zM147 101.5l.5 3.3h-1.1zM146.4 114.7h1.1l-.5 3.3zM112.9 76.5l.5 3.3h-1zM112.4 98.2h1l-.5 3.3z"/>
<path d="M112.9 101.5l.5 3.3h-1zM112.4 123.2h1l-.5 3.3z"/>
</g>
<g fill="none" stroke="#000" stroke-width=".35">
<path d="M173 71.5h221v25h-15a5 5 0 0 0-5 5 5 5 0 0 0 5 5h15v25h-221zM173 74.2h221M173 78.8h221M122.9 96.5v10M122.9 96.5v-17.7h.5v-4.6h-.5v-2.7h5v10.9h-1v5.2h1v8.9M122.9 96.5h5M127.9 96.5v10M201.3 98.2l1.4-1.2 1.7-.5h20.6a5 5 0 0 1 5 5 5 5 0 0 1-5 5h-20a5 5 0 0 1-4.5-3 5 5 0 0 1 .8-5.3zM257.3 80.3l.7-.3h21a1.09 1.09 0 0 1 1 1v15.2l-.1 .4-1.6 1.6-.3 .6 .1 5.5 1.8 2 .1 .5v15.2a1.02 1.02 0 0 1-1 1h-21a.96 .96 0 0 1-1-1v-41.2zM324.3 80.3l.7-.3h21a1.02 1.02 0 0 1 1 1v41a.96 .96 0 0 1-1 1h-21a.96 .96 0 0 1-1-1v-15.2l.2-.5 1.7-1.7 .1-.4v-5.7l-1.8-1.8-.2-.5v-15.2zM122.9 106.5v17.7h.5v4.6h-.5v2.7h5v-10.9h-1v-5.2h1v-8.9M122.9 106.5h5"/>
<path d="M173 128.8h221M173 124.2h221M20.4 158.1l-2.3 1.4M20.4 158.1l120.2 69.4M20.4 157.8v.3M20.4 157.8l120.2 69.4M20.4 157.8l24.6-14.2 120.2 69.4M34.4 151.8a.46 .46 0 0 1 .6-.2 .46 .46 0 0 1 .3 .6 .49 .49 0 0 1-.6 .1 .49 .49 0 0 1-.3-.5zM45.4 158a.44 .44 0 0 1 .6-.1 .44 .44 0 0 1 .1 .6 .44 .44 0 0 1-.6 .1 .44 .44 0 0 1-.1-.6zM47.6 142.4l-2.3 1.4M47.6 142.4l120.2 69.4M47.6 142.1v.3"/>
<path d="M47.6 142.1l120.2 69.4M47.6 142.1l1.4-.8 120.2 69.4M50.5 146a.46 .46 0 0 1 .6-.2 .46 .46 0 0 1 .2 .6 .49 .49 0 0 1-.5 .1 .49 .49 0 0 1-.3-.5zM52.8 159.2a5.3 5.3 0 0 0-6.4 .9 1.65 1.65 0 0 0 1 2.2M52.8 159.2l10.9 6.3M52.8 159.2v3.1M62.7 153.1a.46 .46 0 0 1 .6-.2 .46 .46 0 0 1 .3 .5 .49 .49 0 0 1-.6 .1 .49 .49 0 0 1-.3-.4zM173 150h221v5h-221zM16.4 160.1l120.2 69.4M16.4 160.1l1.5-.8 120.1 69.4M16.4 160.1v3.2l120.2 69.4M23.8 161.4a.52 .52 0 0 1 .6-.2 .52 .52 0 0 1 .3 .5 .56 .56 0 0 1-.5 .2 .56 .56 0 0 1-.4-.5z"/>
<path d="M36 168.5a.51 .51 0 0 1 .6-.2 .51 .51 0 0 1 .4 .5 .56 .56 0 0 1-1-.3zM47.4 162.3l10.9 6.3a5.5 5.5 0 0 0 6.2-.6 1.59 1.59 0 0 0-.8-2.5M47.4 162.3a5.8 5.8 0 0 1 5.4 0M48.4 175.5a.5 .5 0 0 1 .5-.1 .5 .5 0 0 1 .3 .4 .46 .46 0 0 1-.6 .3 .46 .46 0 0 1-.2-.6zM50.5 177.2a.9 .9 0 0 1 1.5 .3 .87 .87 0 0 1-.9 .4 .87 .87 0 0 1-.7-.6zM52.8 162.3l10.9 6.3v-3.1M65.7 169.9a.46 .46 0 0 1 .6-.2 .46 .46 0 0 1 .3 .5 .49 .49 0 0 1-.6 .1 .49 .49 0 0 1-.3-.4zM75 160.1a.46 .46 0 0 1 .5-.2 .46 .46 0 0 1 .3 .6 .48 .48 0 0 1-.5 .1 .48 .48 0 0 1-.3-.5zM76.3 176a.56 .56 0 0 1 1 .2 .51 .51 0 0 1-.6 .3 .51 .51 0 0 1-.4-.5zM77.7 161.5a.9 .9 0 0 1 1.5 .3 .86 .86 0 0 1-.9 .4 .86 .86 0 0 1-.7-.6zM88.2 173.9l.6 .3M88.8 174.2v-.6l-2.9 1.7v.6l-15.1 8.7"/>
<path d="M89.5 170.7l.4-.2 .7 .2M89.5 173.8l.4-.1 .7 .1M89.5 170.7l-22.3 12.8M89.5 170.7v3.1M89.5 173.8l-.7 .4M89.6 168.7a.54 .54 0 0 1 .5-.3 .54 .54 0 0 1 .5 .5 .57 .57 0 0 1-1-.2zM90.6 170.7l11.5 6.6M90.6 173.8l9.3 5.3M90.6 170.7v3.1M96.7 172.5a.9 .9 0 0 1 1.5 .3 .88 .88 0 0 1-1.5-.2zM102.1 177.9l-8.3 4.7-2.5 .2-3 1.8-.3 1.4-8.6 4.9-.6-.1-11.6-6.7M102.1 177.3a.32 .32 0 0 1 .2 .3 .32 .32 0 0 1-.2 .3"/>
<path d="M102.1 177.3v.6M108.1 179.3a.59 .59 0 0 1 1 .3 .51 .51 0 0 1-.6 .2 .51 .51 0 0 1-.4-.5zM62.9 184a.52 .52 0 0 1 .6-.2 .52 .52 0 0 1 .4 .5 .56 .56 0 0 1-.6 .2 .56 .56 0 0 1-.4-.5zM67.2 183.5a.32 .32 0 0 0-.2 .3 .32 .32 0 0 0 .2 .3M67.2 183.5v.6M69.5 188.2a.9 .9 0 0 1 1.5 .3 .88 .88 0 0 1-1.5-.2zM70.3 184.3l.5 .3M70.8 184.6v-.6l-1.9 1.1M81.5 194.6a.49 .49 0 0 1 .6-.1 .49 .49 0 0 1 .3 .5 .46 .46 0 0 1-.6 .2 .46 .46 0 0 1-.3-.6zM88.6 199.1a.91 .91 0 0 1 1.5 .4 .9 .9 0 0 1-1.6-.2zM90.3 184.5a2.92 2.92 0 0 1 4 .3 1.41 1.41 0 0 1-1.7 1.5 2.09 2.09 0 0 1-2.5-1.3zM95.9 187.3a.46 .46 0 0 1 .6-.2 .46 .46 0 0 1 .2 .5 .49 .49 0 0 1-.5 .2 .49 .49 0 0 1-.3-.5z"/>
<path d="M98.2 189.6a7.6 7.6 0 0 1 9.4 .2 2.15 2.15 0 0 1-.7 3.5 7.8 7.8 0 0 1-8.8-.7 1.98 1.98 0 0 1 .1-3zM98.2 192.8a7.8 7.8 0 0 1 9.3 0M108.9 194.8a.56 .56 0 0 1 .6-.1 .56 .56 0 0 1 .4 .4 .52 .52 0 0 1-.6 .2 .52 .52 0 0 1-.4-.5zM111.7 196.7a2.82 2.82 0 0 1 4 .5 1.92 1.92 0 0 1-2.6 1.4 1.39 1.39 0 0 1-1.7-1.5zM111.9 199.8l-8.2 4.8M111.9 199.8v3.2M112.4 199.7l-.5 .1M112.4 199.7h1.6M112.4 199.7v3.1M114 199.7v3.1M114.5 199.6l-.5 .1M114.5 199.6v3.1"/>
<path d="M115.8 183.4a.91 .91 0 0 1 1.5 .4 .9 .9 0 0 1-1.6-.2zM117.3 197.9l-2.8 1.7M117.3 197.9v3.2M117.5 197.6l-.2 .3M117.8 196.4l-.3 .3v4.2l-.2 .2M117.8 199.6l-.3 .3M117.8 196.4v3.2M123.3 188.2a.54 .54 0 0 1 .5-.3 .54 .54 0 0 1 .5 .4 .57 .57 0 0 1-1-.1zM124.7 195l.5 .3M125.2 195.3v-.6l-2.8 1.6v.6l-4.6 2.7M126 191.7l.5-.1 .6 .1M126 194.8l.5-.1 .6 .1"/>
<path d="M126 191.7l-8.2 4.7M126 191.7v3.1M126 194.8l-.8 .5M127.1 191.7l11.4 6.6M127.1 191.7v3.1M127.1 194.8l9.2 5.4M134.8 194.4a.77 .77 0 0 1 .9-.3 .77 .77 0 0 1 .5 .8 .9 .9 0 0 1-1.5-.3zM138.5 198.9l-22.7 13-.7-.1-11.4-6.6M138.5 198.3a.34 .34 0 0 1 .2 .3 .34 .34 0 0 1-.2 .3M138.5 198.3v.6M141.9 198.8a.56 .56 0 0 1 .5-.2 .56 .56 0 0 1 .4 .4 .52 .52 0 0 1-.6 .3 .52 .52 0 0 1-.3-.5zM173 189.6h221v25.1h-15a5 5 0 0 0-5 5 5 5 0 0 0 5 4.9h15v25.1h-221z"/>
<path d="M257.3 198.4l.5-.2h21.2a1.02 1.02 0 0 1 1 .9v15.2l-.1 .5-1.6 1.6-.3 .6 .1 5.5 1.8 2 .1 .5v15.1a1.09 1.09 0 0 1-1 1.1h-21a1.02 1.02 0 0 1-1-1.1v-41.1zM324.3 198.4l.5-.2h21.2a.96 .96 0 0 1 1 .9v41a1.02 1.02 0 0 1-1 1.1h-21a1.02 1.02 0 0 1-1-1.1v-15.1l.2-.6 1.6-1.5 .2-.6v-5.6l-1.8-1.8-.2-.6v-15.2zM32.1 215.8l120.2 69.4M32.1 215.8l5.9-3.4 45.7 26.4M32.1 215.8v3.2l120.2 69.4M39.5 216.8a.49 .49 0 0 1 .6-.2 .49 .49 0 0 1 .3 .5 .55 .55 0 0 1-.9-.3zM40.8 211.4l45.7 26.4M40.8 210.8l15.2-8.8 45.6 26.4M40.8 211.4l-2.3 1.3M40.8 210.8l45.7 26.3M40.8 210.8v.6M50.1 207.5a.52 .52 0 0 1 .5-.2 .52 .52 0 0 1 .4 .5 .56 .56 0 0 1-.6 .2 .56 .56 0 0 1-.3-.5z"/>
<path d="M58.8 201l45.7 26.4M58.8 200.4l45.7 26.4M58.8 200.4l5.9-3.4 120.2 69.4M58.8 201l-2.3 1.3M58.8 200.4v.6M61 213.8a.5 .5 0 0 1 .5-.2 .5 .5 0 0 1 .4 .5 .52 .52 0 0 1-.6 .2 .52 .52 0 0 1-.3-.5zM63.1 218l10.8 6.3a5.3 5.3 0 0 0 6.4-.9 1.65 1.65 0 0 0-.9-2.2M63.1 218a6.1 6.1 0 0 1 5.4 0M66.2 201.3a.44 .44 0 0 1 .6-.1 .44 .44 0 0 1 .2 .6 .44 .44 0 0 1-.6 .1 .44 .44 0 0 1-.2-.6zM68.5 214.9a5.6 5.6 0 0 0-6.2 .6 1.63 1.63 0 0 0 .8 2.5M68.5 218l10.9 6.3v-3.1M68.5 214.9l10.9 6.3"/>
<path d="M68.5 214.9v3.1M78.4 208.5a.53 .53 0 0 1 .5-.2 .53 .53 0 0 1 .4 .5 .59 .59 0 0 1-.9-.3zM90.6 215.5a.53 .53 0 0 1 .6-.2 .53 .53 0 0 1 .3 .5 .56 .56 0 0 1-.5 .2 .56 .56 0 0 1-.4-.5zM92.8 216.7a1.65 1.65 0 0 1 2.7 .5 1.66 1.66 0 0 1-2.8-.1zM93.4 217.8h1.4M96.7 203.5a.51 .51 0 0 1 .6-.2 .51 .51 0 0 1 .3 .5 .59 .59 0 0 1-.9-.3zM103.7 204.6a.34 .34 0 0 0-.2 .3 .34 .34 0 0 0 .2 .3M103.7 204.6v.6M106.7 205.3l.6 .3M107.3 205.6v-.6l-2 1.1M107.6 210.1a.77 .77 0 0 1 .9-.3 .77 .77 0 0 1 .5 .8 .9 .9 0 0 1-1.5-.3zM111.9 203l-4.6 2.6"/>
<path d="M112.4 202.8l-.5 .2M112.4 202.8h1.6M114.5 202.7l-.5 .1M115.3 214.1a.49 .49 0 0 1 .5-.1 .49 .49 0 0 1 .3 .5 .46 .46 0 0 1-.6 .2 .46 .46 0 0 1-.2-.6zM117.3 201.1l-2.8 1.6M128.5 206.1a.46 .46 0 0 1 .6-.2 .46 .46 0 0 1 .3 .6 .48 .48 0 0 1-.6 .1 .48 .48 0 0 1-.3-.5zM139.1 212.3a.46 .46 0 0 1 .6-.2 .46 .46 0 0 1 .3 .5 .49 .49 0 0 1-.6 .1 .49 .49 0 0 1-.3-.4zM142 217a6.1 6.1 0 0 1 5.5 0M142 217l8.2 4.7M147.5 213.8a5.5 5.5 0 0 0-6.2 .7 1.59 1.59 0 0 0 .7 2.5M147.5 213.8l8.1 4.7M147.5 213.8v3.2"/>
<path d="M147.5 217l8.1 4.7M153.8 205.4a.9 .9 0 0 1 1.5 .4 .87 .87 0 0 1-.8 .4 .87 .87 0 0 1-.7-.6zM155.6 218.5v3.2M156.5 207.3a.46 .46 0 0 1 .6-.3 .46 .46 0 0 1 .3 .6 .5 .5 0 0 1-.6 .1 .5 .5 0 0 1-.3-.4zM162.8 217l.5 .2M163.3 217.2v-.6l-2.8 1.7v.6l-4.9 2.8M165.2 213l-9.6 5.5M167.8 211.8l-2.6 1.5v-.3M167.8 211.5v.3M169.2 210.7l-1.4 .8M169.2 210.7v3.1l-5.9 3.4M173 200.6h84"/>
<path d="M173 205.7h84M201.7 215.9l1.6-.9 1.7-.3h20a5 5 0 0 1 5 5 5 5 0 0 1-5 4.9h-20a5 5 0 0 1-4.7-3.2 5 5 0 0 1 1.4-5.5zM280 200.6h44M280 205.7h44M347 200.6h47M347 205.7h47M51.8 223.8a.49 .49 0 0 1 .5-.1 .49 .49 0 0 1 .3 .5 .46 .46 0 0 1-.5 .1 .46 .46 0 0 1-.3-.5zM63.9 231a.51 .51 0 0 1 .6-.3 .51 .51 0 0 1 .4 .5 .56 .56 0 0 1-1-.2zM65.8 232.3a1.78 1.78 0 0 1 2.5 .4 1.61 1.61 0 0 1-2.8 .2zM66.2 233.5h1.4M78.7 239.3a.49 .49 0 0 1 .6-.1 .49 .49 0 0 1 .3 .5 .46 .46 0 0 1-.6 .2 .46 .46 0 0 1-.3-.6zM81.4 225.6a.5 .5 0 0 1 .5-.2 .5 .5 0 0 1 .4 .5 .52 .52 0 0 1-.6 .1 .52 .52 0 0 1-.3-.4z"/>
<path d="M82.9 239.2a.33 .33 0 0 0-.2 .3 .33 .33 0 0 0 .2 .4M82.9 239.9l11.4 6.5 .9 .2 1-.6 23.9 13.8M82.9 239.2v.7M83.7 238.8l-.8 .4M86.5 237.1v.7M86.5 237.8l-2.8 1.6v-.6M92 231.6a.49 .49 0 0 1 .6-.1 .49 .49 0 0 1 .3 .5 .46 .46 0 0 1-.6 .2 .46 .46 0 0 1-.3-.6zM101.6 228.4l-15.1 8.7M104.5 227.4l-2.9 1.7v-.7M104.5 226.8v.6M105.2 226.3l.6-.1 .5 .1M105.2 229.5h1.1"/>
<path d="M105.2 226.3l-.7 .5M105.2 226.3v3.2M105.2 229.5l-20.1 11.6M105.3 224a.51 .51 0 0 1 .5-.2 .51 .51 0 0 1 .4 .5 .56 .56 0 0 1-.9-.3zM106.3 226.3l11.4 6.6M106.3 229.5l9.8 5.6M106.3 226.3v3.2M112 227.6a1.57 1.57 0 0 1 2.5 .6 1.63 1.63 0 0 1-2.8-.1zM112.4 228.8h1.4M117 234.6l23.9 13.9M117 234l23.9 13.8M117 234.6l-2.3 1.4"/>
<path d="M117 234v.6M117.7 232.9a.33 .33 0 0 1 .3 .4 .33 .33 0 0 1-.3 .3M117.7 233.6l-.7 .4M117.7 232.9v.7M123.8 234.7a.5 .5 0 0 1 .6-.2 .5 .5 0 0 1 .3 .5 .52 .52 0 0 1-.5 .1 .52 .52 0 0 1-.4-.4zM126.6 221.1a.89 .89 0 0 1 1.5 .4 .88 .88 0 0 1-1.5-.2zM129.9 222.7a.49 .49 0 0 1 .5-.3 .49 .49 0 0 1 .4 .6 .55 .55 0 0 1-.9-.3zM130.9 238.7a1.77 1.77 0 0 1 2.6 .3 1.56 1.56 0 0 1-2.7 0zM131.4 239.7h1.5M136.6 229.5v3.2M138 228.7l-1.4 .8M140.6 227.5l-2.6 1.5v-.3"/>
<path d="M140.6 227.2v.3M144.8 227.3l.5 .3M145.3 227.6v-.6l-2.8 1.6v.7l-5.9 3.4M150.2 221.7l-9.6 5.5M150.2 221.7v3.1l-4.9 2.8M173 233.5h84M173 238.8h84M280 233.5h44M280 238.8h44M347 233.5h47M347 238.8h47M84.8 243.3a1.57 1.57 0 0 1 2.5 .6 1.63 1.63 0 0 1-2.8-.1z"/>
<path d="M85.2 244.5h1.4M97.1 250.1a.51 .51 0 0 1 .6-.2 .51 .51 0 0 1 .4 .5 .56 .56 0 0 1-1-.3zM99 244.4l4.8-2.8 .1-1.2 .1-.2 3.1-1.7 2.3-.1 4.8-2.7 23.9 13.7M99 245l23.9 13.8M99 244.4l23.9 13.8M99 245l-2.3 1.3M99 244.4v.6M103.7 254.4a1.77 1.77 0 0 1 2.6 .3 1.56 1.56 0 0 1-2.7 0zM104.2 255.4h1.5M106.1 240.1a2.87 2.87 0 0 1 3.9 .5 1.92 1.92 0 0 1-2.6 1.4 1.28 1.28 0 0 1-1.5-1.8zM111.6 243a.49 .49 0 0 1 .6-.2 .49 .49 0 0 1 .3 .5 .46 .46 0 0 1-.6 .2 .46 .46 0 0 1-.3-.5zM112.4 258.8a.49 .49 0 0 1 .6-.1 .49 .49 0 0 1 .3 .4 .46 .46 0 0 1-.6 .3 .46 .46 0 0 1-.3-.6z"/>
<path d="M113.9 248.5a7.8 7.8 0 0 1 9.3 0M113.9 245.3a7.8 7.8 0 0 1 9.4 .2 2.19 2.19 0 0 1-.7 3.5 7.9 7.9 0 0 1-8.8-.6 2.06 2.06 0 0 1 .1-3.1zM120.1 259.8l-.7 .4M122.9 258.8l-2.8 1.7v-.7M122.9 258.2v.6M124.7 250.5a.49 .49 0 0 1 .5-.2 .49 .49 0 0 1 .3 .5 .46 .46 0 0 1-.6 .2 .46 .46 0 0 1-.2-.5zM127.3 252.5a2.83 2.83 0 0 1 4 .3 1.41 1.41 0 0 1-1.7 1.5 2.11 2.11 0 0 1-2.5-1.3zM127.6 255.5l-4.7 2.7M127.6 255.5v3.2M127.6 258.7l-6.1 3.4M128.1 255.4l-.5 .1M128.1 258.5l-.5 .2"/>
<path d="M128.1 255.4h1.5M128.1 255.4v3.1M128.1 258.5h1.5M129.6 255.4v3.1M130.2 255.3l-.6 .1M130.2 258.4l-.6 .1M130.2 255.3v3.1M133 253.6l-2.8 1.7M133 253.6v3.2M133 256.8l-2.8 1.6M133.2 253.3l-.2 .3M133.5 252.1l-.3 .2v4.2l-.2 .3"/>
<path d="M133.5 255.3l-.3 .3M133.5 252.1v3.2M138.1 249.4l-4.6 2.7M139 243.5a.51 .51 0 0 1 .6-.2 .51 .51 0 0 1 .3 .5 .56 .56 0 0 1-.9-.3zM140.9 248.5l-2.8 1.6v-.7M140.9 247.8v.7M141.7 247.4l.4-.1 .7 .1M141.7 250.5l.4-.1 .7 .1M141.7 247.4l-.8 .4M141.7 247.4v3.1M141.7 250.5l-8.2 4.8M142.8 247.4l11.4 6.6"/>
<path d="M142.8 247.4v3.1M142.8 250.5l9.7 5.7M150.1 249.6a1.57 1.57 0 0 1 2.4 .6 1.63 1.63 0 0 1-2.7-.2zM150.5 250.8h1.4M153.4 255.7l-2.3 1.3M153.4 255.7l25.6 14.7M153.4 255.1v.6M153.4 255.1l25.6 14.7M154.2 254a.33 .33 0 0 1 .2 .3 .33 .33 0 0 1-.2 .3M154.2 254.6l-.8 .5M154.2 254v.6M157.5 254.2a.52 .52 0 0 1 .6-.2 .52 .52 0 0 1 .3 .5 .56 .56 0 0 1-.5 .1 .56 .56 0 0 1-.4-.4z"/>
<path d="M119.4 260.2a.33 .33 0 0 0-.3 .4 .33 .33 0 0 0 .3 .3M119.4 260.9l11.5 6.6h.9l.8-.5 25.6 14.8M119.4 260.2v.7M122.7 265.4a1.61 1.61 0 0 1 2.7 .4 1.66 1.66 0 0 1-2.8-.1zM123.3 266.4h1.4M130.8 269.6a.53 .53 0 0 1 .6-.2 .53 .53 0 0 1 .4 .4 .56 .56 0 0 1-.6 .2 .56 .56 0 0 1-.4-.4zM135.5 266l-2.3 1.4M135.5 266l25.5 14.8M135.5 265.4l25.5 14.8M135.5 265.4l15.1-8.7 25.5 14.7M135.5 265.4v.6M141.8 276.4a1.74 1.74 0 0 1 2.6 .3 1.56 1.56 0 0 1-2.8 0z"/>
<path d="M142.3 277.4h1.4M144.3 261.8a.49 .49 0 0 1 .5-.1 .49 .49 0 0 1 .3 .4 .46 .46 0 0 1-.6 .2 .46 .46 0 0 1-.2-.5zM145.6 278a.49 .49 0 0 1 .6-.2 .49 .49 0 0 1 .3 .5 .56 .56 0 0 1-1-.2zM154.8 268a.51 .51 0 0 1 .5-.3 .51 .51 0 0 1 .4 .5 .56 .56 0 0 1-.9-.2zM157.7 272.7a6.1 6.1 0 0 1 5.5 0M157.7 272.7l8.2 4.7M163.2 269.5a5.6 5.6 0 0 0-6.3 .7 1.58 1.58 0 0 0 .8 2.5M163.2 269.5l8.1 4.7M163.2 269.5v3.2M163.2 272.7l8.1 4.7M165.9 277.4l-4.9 2.8M165.9 277.4v3.1l-9.7 5.6"/>
<path d="M169 260.7a1.74 1.74 0 0 1 2.6 .3 1.56 1.56 0 0 1-2.8 0zM169.5 261.7h1.4M171.3 274.2v3.2M172.3 262.6a.49 .49 0 0 1 .5-.1 .49 .49 0 0 1 .3 .4 .46 .46 0 0 1-.6 .2 .46 .46 0 0 1-.2-.5zM176.1 271.4l-4.8 2.8M179 270.4l-2.9 1.7v-.7M179 269.8v.6M183.2 270.2l.2 .2M183.4 270.4v-.4l-2.5 1.5v.3l-9.6 5.6M184.9 266.4l-5.9 3.4M184.9 266.4v3.1l-1.5 .9M152.3 285.2v3.2"/>
<path d="M156 285.9l.2 .2M156.2 286.1v-.4l-2.5 1.5v.3l-1.4 .9M158.2 281.8l-5.9 3.4M161 280.8l-2.8 1.6v-.6M161 280.2v.6"/>
<circle cx="182" cy="77" r=".69"/>
<circle cx="204.5" cy="77" r=".69"/>
<circle cx="227" cy="77" r=".69"/>
<circle cx="232" cy="76.5" r="1.06"/>
<circle cx="254" cy="77" r=".69"/>
<circle cx="267" cy="76.5" r="1.05"/>
<circle cx="288" cy="77" r=".69"/>
<circle cx="302" cy="76.5" r="1.05"/>
<circle cx="316" cy="77" r=".68"/>
<circle cx="337" cy="76.5" r="1.05"/>
<circle cx="350" cy="77" r=".69"/>
<circle cx="372" cy="76.5" r="1.05"/>
<circle cx="377" cy="77" r=".69"/>
<circle cx="177" cy="101.5" r=".68"/>
<circle cx="197" cy="101.5" r=".68"/>
<circle cx="234.5" cy="101.5" r=".68"/>
<circle cx="254" cy="101.5" r=".67"/>
<circle cx="282.4" cy="101.5" r="2.8"/>
<circle cx="290" cy="101.5" r=".68"/>
<circle cx="302" cy="101.5" r="7"/>
<circle cx="314" cy="101.5" r=".68"/>
<circle cx="321.6" cy="101.5" r="2.8"/>
<circle cx="350" cy="101.5" r=".68"/>
<circle cx="369.5" cy="101.5" r=".67"/>
<circle cx="182" cy="126" r=".68"/>
<circle cx="204.5" cy="126" r=".68"/>
<circle cx="227" cy="126" r=".68"/>
<circle cx="232" cy="126.5" r="1.05"/>
<circle cx="254" cy="126" r=".68"/>
<circle cx="267" cy="126.5" r="1.04"/>
<circle cx="288" cy="126" r=".68"/>
<circle cx="302" cy="126.5" r="1.04"/>
<circle cx="316" cy="126" r=".67"/>
<circle cx="337" cy="126.5" r="1.04"/>
<circle cx="350" cy="126" r=".68"/>
<circle cx="372" cy="126.5" r="1.04"/>
<circle cx="377" cy="126" r=".68"/>
<circle cx="182" cy="195.2" r=".67"/>
<circle cx="204.5" cy="195.2" r=".68"/>
<circle cx="227" cy="195.2" r=".68"/>
<circle cx="232" cy="194.6" r="1.05"/>
<circle cx="232" cy="194.7" r="1.81"/>
<circle cx="254" cy="195.2" r=".67"/>
<circle cx="267" cy="194.7" r="1.81"/>
<circle cx="267" cy="194.6" r="1.04"/>
<circle cx="288" cy="195.2" r=".68"/>
<circle cx="302" cy="194.7" r="1.81"/>
<circle cx="302" cy="194.6" r="1.04"/>
<circle cx="316" cy="195.2" r=".68"/>
<circle cx="337" cy="194.7" r="1.81"/>
<circle cx="337" cy="194.6" r="1.04"/>
<circle cx="350" cy="195.2" r=".68"/>
<circle cx="372" cy="194.7" r="1.81"/>
<circle cx="372" cy="194.6" r="1.04"/>
<circle cx="377" cy="195.2" r=".68"/>
<circle cx="177" cy="219.6" r=".68"/>
<circle cx="197" cy="219.6" r=".68"/>
<circle cx="234.5" cy="219.6" r=".68"/>
<circle cx="254" cy="219.6" r=".67"/>
<circle cx="282.4" cy="219.7" r="2.8"/>
<circle cx="290" cy="219.6" r=".68"/>
<circle cx="302" cy="219.7" r="7"/>
<circle cx="314" cy="219.6" r=".68"/>
<circle cx="321.6" cy="219.7" r="2.8"/>
<circle cx="350" cy="219.6" r=".68"/>
<circle cx="369.5" cy="219.6" r=".67"/>
<circle cx="182" cy="244.2" r=".67"/>
<circle cx="204.5" cy="244.2" r=".68"/>
<circle cx="227" cy="244.2" r=".68"/>
<circle cx="232" cy="244.6" r="1.06"/>
<circle cx="232" cy="244.7" r="1.79"/>
<circle cx="254" cy="244.2" r=".67"/>
<circle cx="267" cy="244.7" r="1.79"/>
<circle cx="267" cy="244.7" r="1.05"/>
<circle cx="288" cy="244.2" r=".68"/>
<circle cx="302" cy="244.7" r="1.79"/>
<circle cx="302" cy="244.7" r="1.05"/>
<circle cx="316" cy="244.2" r=".68"/>
<circle cx="337" cy="244.7" r="1.79"/>
<circle cx="337" cy="244.7" r="1.05"/>
<circle cx="350" cy="244.2" r=".68"/>
<circle cx="372" cy="244.7" r="1.79"/>
<circle cx="372" cy="244.7" r="1.05"/>
<circle cx="377" cy="244.2" r=".68"/>
</g>
<g font-size="4.9" fill="#808080">
<text x="277.2" y="39.4">1105</text>
<text x="210.7" y="45.6">100</text>
<text x="243.7" y="46.4">292,50</text>
<text x="311.3" y="46.4">477,50</text>
<text x="96.4" y="53.8" transform="rotate(-90 96.4 53.8)">+0,05</text>
<text x="101.4" y="51" transform="rotate(-90 101.4 51)">0</text>
<text x="235.4" y="52.9" transform="rotate(45 235.4 52.9)">28</text>
<text x="243.7" y="54.2" transform="rotate(45 243.7 54.2)">H7 +0,02</text>
<text x="341.8" y="55.9">F7 +0,07</text>
<text x="109.9" y="61.9">2,50</text>
<text x="270.8" y="60.9">5,50</text>
<text x="294" y="60.9">190,50</text>
<text x="332.2" y="60.9">115</text>
<text x="350.1" y="60.9">+0,04</text>
<text x="101.4" y="68.7" transform="rotate(-90 101.4 68.7)">23,10</text>
<text x="248.5" y="66" transform="rotate(45 248.5 66)">0</text>
<text x="340" y="89.6" transform="rotate(-60 340 89.6)">R5</text>
<text x="111.8" y="93" transform="rotate(-90 111.8 93)">125</text>
<text x="311.6" y="90.3" transform="rotate(-45 311.6 90.3)">70,10</text>
<text x="145.9" y="99.5" transform="rotate(-90 145.9 99.5)">82,50</text>
<text x="364.5" y="99.7" transform="rotate(-90 364.5 99.7)">+0,05</text>
<text x="161.9" y="105" transform="rotate(-90 161.9 105)">300</text>
<text x="359.5" y="108" transform="rotate(-90 359.5 108)">F7 +0,10</text>
<text x="111.8" y="118.5" transform="rotate(-90 111.8 118.5)">125</text>
<text x="145.9" y="116.2" transform="rotate(-90 145.9 116.2)">82,50</text>
<text x="216" y="116.3" transform="rotate(-90 216 116.3)">50</text>
<text x="287.9" y="116.8">92,50</text>
<text x="364.5" y="117.6" transform="rotate(-90 364.5 117.6)">215</text>
<text x="136.8" y="130.3" transform="rotate(-90 136.8 130.3)">26</text>
<text x="133.6" y="140.4">5</text>
<text x="272.9" y="138.8">75</text>
<text x="304.7" y="138.8">260</text>
<text x="161.9" y="164.4" transform="rotate(-90 161.9 164.4)">25</text>
<text x="215" y="162.9" transform="rotate(60 215 162.9)">10x</text>
<text x="197.3" y="173.3" transform="rotate(30 197.3 173.3)">10x</text>
<text x="222.3" y="175.5" transform="rotate(60 222.3 175.5)">10,50</text>
<text x="209.9" y="180.6" transform="rotate(30 209.9 180.6)">18</text>
<text x="219" y="185.8" transform="rotate(30 219 185.8)">11</text>
<text x="265" y="182.7" transform="rotate(-45 265 182.7)">24x M8</text>
<text x="322.5" y="187.2" transform="rotate(-45 322.5 187.2)">24x M8</text>
<text x="386" y="212" transform="rotate(-90 386 212)">50</text>
<text x="242.4" y="232.4" transform="rotate(-90 242.4 232.4)">125</text>
<text x="404.9" y="240.4" transform="rotate(-90 404.9 240.4)">122,50</text>
</g>
<g font-size="3.2">
<text x="272.9" y="272.3">1195019011_9SDS</text>
<text x="330" y="272.2">-</text>
<text x="272.9" y="280.3">ELOKSAL / NATUREL</text>
<text x="272.9" y="276.3">DP90 YUKSEKLIK FARKI ADAPTORU ALT PLAKA</text>
<text x="351.8" y="280">ALUMINYUM-</text>
<text x="272.9" y="284.4">YOK / HRC</text>
<text x="351.8" y="283.2">7050_TASLANMIS</text>
<text x="351.9" y="284.3">305 x 25 x 1060</text>
<text x="351.8" y="288.3">16845.98</text>
</g>
<g font-size="2.8">
<text x="383" y="272.2">Ü.Adet:</text>
<text x="330.9" y="280.3">Hammadde Adı:</text>
<text x="383.3" y="276">Vers.:</text>
<text x="331.4" y="284.3">Sip. Ölçüsü:</text>
<text x="257.6" y="288.3">SON KAYIT:</text>
<text x="282.9" y="288.3">26 Eylül 2021 Pazar 12:50:52</text>
<text x="331.6" y="288.3">Ağırlık:</text>
</g>
<g font-size="2.6">
<text x="392.8" y="276">2</text>
<text x="385.2" y="279.9">GENEL TOLERANS</text>
<text x="383.5" y="284">DIN 7168 m T</text>
<text x="383.6" y="288.1">ÖLÇEK</text>
<text x="396.9" y="288.1">1:10</text>
<text x="405.8" y="288.1">A4</text>
</g>
<g font-size="2.5">
<text x="257.9" y="272">Parça Kodu:</text>
<text x="320.5" y="272">Ü.Kodu:</text>
<text x="257.6" y="280">Kaplama Şekli:</text>
<text x="257.6" y="276">Parça Adı:</text>
<text x="257.6" y="284.1">Isıl İşlem:</text>
<text x="225" y="292.6">D:\onedrive\OneDrive - gazi.edu.tr\My_Design\Arsiv\DP909SDS_3ST\</text>
</g>
</svg>
